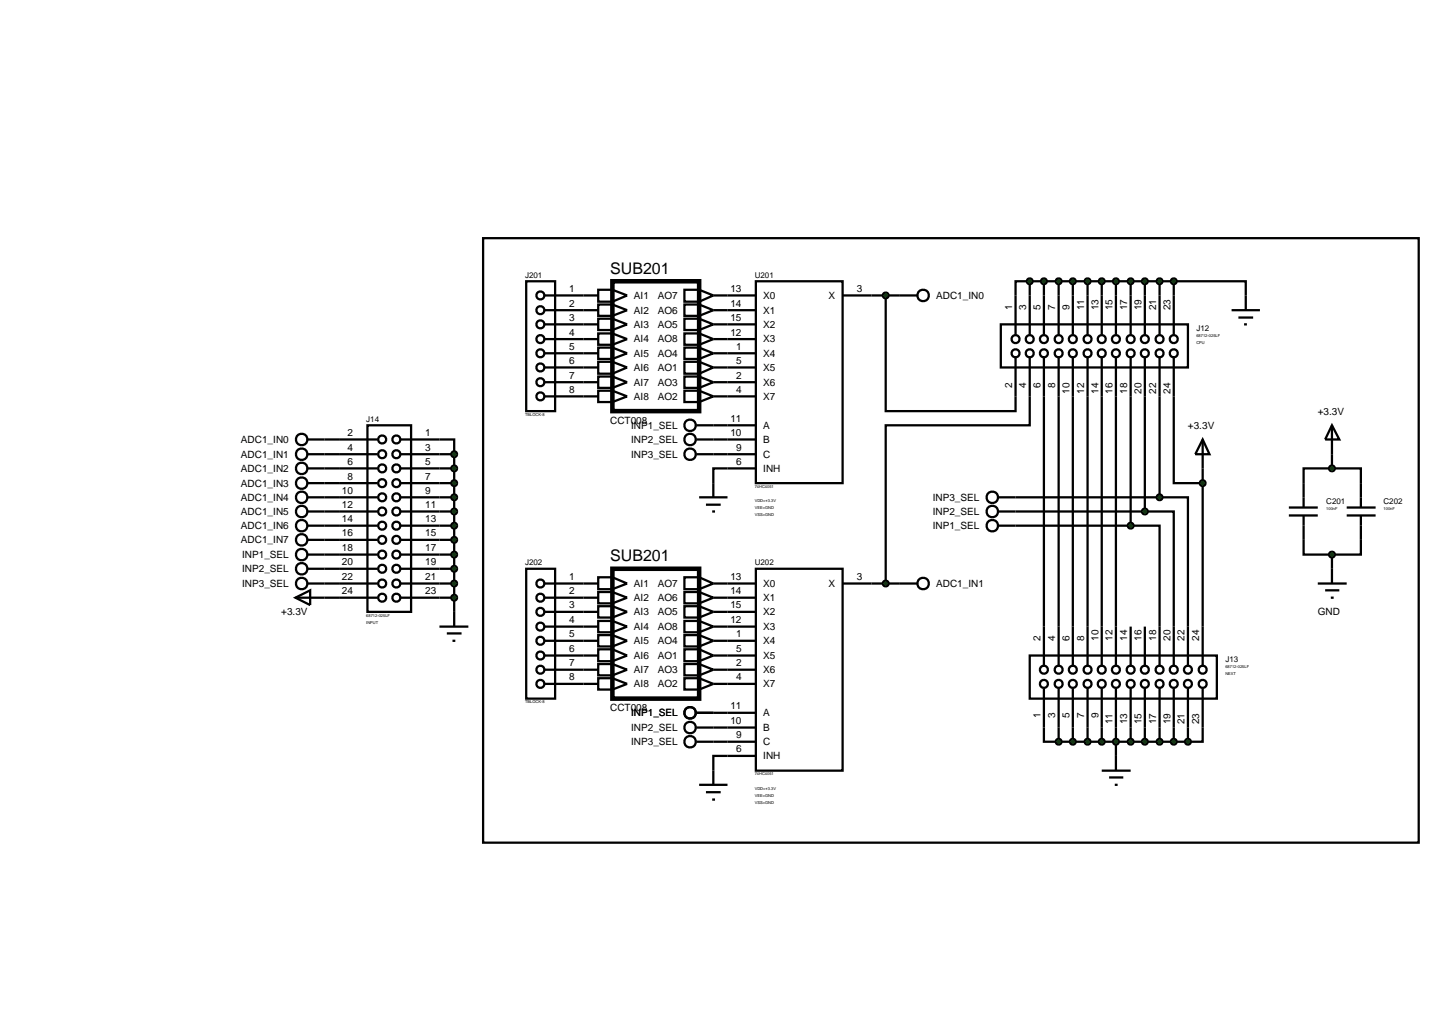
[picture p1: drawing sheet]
<svg xmlns="http://www.w3.org/2000/svg" width="257mm" height="180mm" viewBox="0 0 257 180" stroke-linecap="round" stroke-linejoin="round" font-family="sans-serif">
<g fill="none" stroke="#000" stroke-width=".4">
<path d="M92.8 49.6h5.1v22.9h-5.1zM96.1 52.1h9.4M96.1 54.7h9.4M96.1 57.2h9.4M96.1 59.8h9.4M105.5 51.1h2.5l2.6 1-2.6 1.1h-2.5zM105.5 53.7h2.5l2.6 1-2.6 1h-2.5zM105.5 56.2h2.5l2.6 1-2.6 1h-2.5zM105.5 58.8h2.5l2.6 1-2.6 1h-2.5zM108 51.1v2.1M108 53.7v2M108 56.2v2"/>
<path d="M108 58.8v2M120.7 51.1h2.6l2.5 1-2.5 1.1h-2.6zM120.7 53.7h2.6l2.5 1-2.5 1h-2.6zM120.7 56.2h2.6l2.5 1-2.5 1h-2.6zM120.7 58.8h2.6l2.5 1-2.5 1h-2.6zM123.3 51.1v2.1M123.3 53.7v2M123.3 56.2v2M123.3 58.8v2M125.8 52.1h7.5M125.8 54.7h7.5M125.8 57.2h7.5"/>
<path d="M125.8 59.8h7.5M133.3 49.6h15.3v35.6h-15.3zM148.6 52.1h13.2M156.2 52.1v20.4h22.9v-2.6M181.6 49.6h-2.5v2.5M181.6 49.6h25.4M181.6 49.6v2.5M184.1 49.6v2.5M186.7 49.6v2.5M189.2 49.6v2.5M191.8 49.6v2.5M194.3 49.6v2.5"/>
<path d="M196.8 49.6v2.5M199.4 49.6v2.5M201.9 49.6v2.5M204.5 49.6v2.5M207 49.6h12.7v2.5M207 49.6v2.5M57.2 77.5h2.6M77.5 77.5h2.6v2.6M96.1 62.3h9.4M96.1 64.8h9.4M96.1 67.4h9.4M96.1 69.9h9.4"/>
<path d="M105.5 61.3h2.5l2.6 1-2.6 1h-2.5zM105.5 63.8h2.5l2.6 1-2.6 1.1h-2.5zM105.5 66.4h2.5l2.6 1-2.6 1h-2.5zM105.5 68.9h2.5l2.6 1-2.6 1h-2.5zM108 61.3v2M108 63.8v2.1M108 66.4v2M108 68.9v2M120.7 61.3h2.6l2.5 1-2.5 1h-2.6zM120.7 63.8h2.6l2.5 1-2.5 1.1h-2.6zM120.7 66.4h2.6l2.5 1-2.5 1h-2.6zM120.7 68.9h2.6l2.5 1-2.5 1h-2.6z"/>
<path d="M122.8 75h10.5M122.8 77.5h10.5M123.3 61.3v2M123.3 63.8v2.1M123.3 66.4v2M123.3 68.9v2M125.8 62.3h7.5M125.8 64.8h7.5M125.8 67.4h7.5M125.8 69.9h7.5M181.6 69.9v5.1h-25.4v27.9M184.1 69.9v40.6"/>
<path d="M186.7 69.9v40.6M189.2 69.9v40.6M191.8 69.9v40.6M194.3 69.9v40.6M196.8 69.9v40.6M199.4 69.9v22.8M201.9 69.9v20.3M204.5 69.9v17.8M207 69.9v15.3h5.1M234.9 75l1.3 2.5h-2.5zM234.9 75v7.6M57.2 80.1h2.6"/>
<path d="M57.2 92.7h2.6M57.2 90.2h2.6M57.2 87.7h2.6M57.2 97.8h2.6M57.2 95.2h2.6M57.2 85.2h2.6M57.2 82.6h2.6M77.5 80.1h2.6M77.5 92.7h2.6M77.5 90.2h2.6M77.5 87.7h2.6M77.5 97.8h2.6"/>
<path d="M77.5 95.2h2.6M77.5 85.2h2.6M77.5 82.6h2.6M80.1 80.1v27.8M122.8 80.1h10.5M123.3 87.7h5M124.5 89h2.6M125.6 90.2h.5M133.3 82.6h-7.5v5.1M179.1 92.7h20.3M179.1 90.2h22.8M179.1 87.7h25.4"/>
<path d="M199.4 92.7h5.1v17.8M201.9 90.2h5.1v20.3M204.5 87.7h5v22.8M212.1 82.6v27.9M227.3 89.5h5.1M227.3 90.9h5.1M229.9 90.9v6.9h5M234.9 82.6h-5v6.9M234.9 82.6h5.1v6.9M234.9 97.8v5.1M237.5 89.5h5.1M237.5 90.9h5.1"/>
<path d="M240 90.9v6.9h-5.1M57.2 102.9h2.6M57.2 105.4h2.6M57.2 100.3h2.6M77.5 102.9h2.6M77.5 105.4h2.6M77.5 100.3h2.6M92.8 100.3h5.1v22.9h-5.1zM96.1 102.9h9.4M96.1 105.4h9.4M96.1 107.9h9.4M96.1 110.5h9.4"/>
<path d="M96.1 113h9.4M96.1 115.6h9.4M96.1 118.1h9.4M105.5 101.8h2.5l2.6 1.1-2.6 1h-2.5zM105.5 104.4h2.5l2.6 1-2.6 1h-2.5zM105.5 106.9h2.5l2.6 1-2.6 1h-2.5zM105.5 109.5h2.5l2.6 1-2.6 1h-2.5zM105.5 112h2.5l2.6 1-2.6 1h-2.5zM105.5 114.5h2.5l2.6 1.1-2.6 1h-2.5zM105.5 117.1h2.5l2.6 1-2.6 1h-2.5zM105.5 119.6h2.5l2.6 1-2.6 1h-2.5zM108 101.8v2.1"/>
<path d="M108 104.4v2M108 106.9v2M108 109.5v2M108 112v2M108 114.5v2.1M108 117.1v2M108 119.6v2M120.7 101.8h2.6l2.5 1.1-2.5 1h-2.6zM120.7 104.4h2.6l2.5 1-2.5 1h-2.6zM120.7 106.9h2.6l2.5 1-2.5 1h-2.6zM120.7 109.5h2.6l2.5 1-2.5 1h-2.6zM120.7 112h2.6l2.5 1-2.5 1h-2.6z"/>
<path d="M120.7 114.5h2.6l2.5 1.1-2.5 1h-2.6zM120.7 117.1h2.6l2.5 1-2.5 1h-2.6zM120.7 119.6h2.6l2.5 1-2.5 1h-2.6zM123.3 101.8v2.1M123.3 104.4v2M123.3 106.9v2M123.3 109.5v2M123.3 112v2M123.3 114.5v2.1M123.3 117.1v2M123.3 119.6v2M125.8 102.9h7.5"/>
<path d="M125.8 105.4h7.5M125.8 107.9h7.5M125.8 110.5h7.5M125.8 113h7.5M125.8 115.6h7.5M125.8 118.1h7.5M133.3 100.3h15.3v35.6h-15.3zM148.6 102.9h13.2M232.4 102.9h5.1M233.7 104.1h2.5M234.7 105.4h.5M96.1 120.6h9.4"/>
<path d="M122.8 125.7h10.5M122.8 128.3h10.5M122.8 130.8h10.5M123.3 138.4h5M124.5 139.7h2.6M125.8 120.6h7.5M133.3 133.3h-7.5v5.1M184.1 128.3v2.5h2.6M186.7 130.8h22.8M186.7 128.3v2.5M189.2 128.3v2.5M191.8 128.3v2.5"/>
<path d="M194.3 128.3v2.5M196.8 128.3v5M199.4 128.3v2.5M201.9 128.3v2.5M204.5 128.3v2.5M207 128.3v2.5M209.5 128.3v2.5M212.1 128.3v2.5h-2.6M125.6 141h.5"/>
<circle cx="95.3" cy="52.1" r=".7"/>
<circle cx="95.3" cy="54.7" r=".7"/>
<circle cx="95.3" cy="59.8" r=".7"/>
<circle cx="95.3" cy="57.2" r=".7"/>
<circle cx="162.8" cy="52.1" r="1.01"/>
<circle cx="95.3" cy="64.8" r=".7"/>
<circle cx="95.3" cy="67.4" r=".7"/>
<circle cx="95.3" cy="62.3" r=".7"/>
<circle cx="95.3" cy="69.9" r=".7"/>
<circle cx="121.7" cy="75" r="1.01"/>
<circle cx="121.7" cy="77.5" r="1.01"/>
<circle cx="121.7" cy="80.1" r="1.01"/>
<circle cx="95.3" cy="113" r=".7"/>
<circle cx="95.3" cy="107.9" r=".7"/>
<circle cx="95.3" cy="102.9" r=".7"/>
<circle cx="95.3" cy="115.6" r=".7"/>
<circle cx="95.3" cy="118.1" r=".7"/>
<circle cx="95.3" cy="105.4" r=".7"/>
<circle cx="95.3" cy="110.5" r=".7"/>
<circle cx="162.8" cy="102.9" r="1.01"/>
<circle cx="95.3" cy="120.6" r=".7"/>
<circle cx="121.7" cy="130.8" r="1.01"/>
<circle cx="121.7" cy="125.7" r="1.01"/>
<circle cx="121.7" cy="128.3" r="1.01"/>
</g>
<path d="M108 49.6h15.3v22.9h-15.3zM108 100.3h15.3v22.9h-15.3z" fill="none" stroke="#000" stroke-width=".8" stroke-linecap="butt"/>
<g fill="#004000" stroke="#000" stroke-width=".4">
<path d="M234.6 82.2l.3-.1-.5 .5zM234.9 82.1l.4 .2 .1 .3zM234.9 83.1l.5-.5-.2 .4zM234.4 82.6l.5 .5-.4-.2z"/>
<path d="M234.6 97.4l.3-.1-.5 .5zM234.9 97.3l.3 .1 .2 .4zM234.9 98.3l.5-.5-.1 .3zM234.4 97.8l.5 .5-.4-.2z"/>
</g>
<g fill="#004000">
<path d="M234.9 82.1l.5 .5-.5 .5-.5-.5z"/>
<path d="M234.9 97.3l.5 .5-.5 .5-.5-.5z"/>
</g>
<g fill="none" stroke="#000" stroke-width=".4">
<path d="M176.5 57.2h33v7.6h-33zM179.1 52.1v6.9M181.6 52.1v6.9M184.1 52.1v6.9M186.7 52.1v6.9M189.2 52.1v6.9M191.8 52.1v6.9M194.3 52.1v6.9M196.8 52.1v6.9M199.4 52.1v6.9M201.9 52.1v6.9M204.5 52.1v6.9"/>
<path d="M207 52.1v6.9M217.2 54.7h5M218.4 56h2.6M219.4 57.2h.5M219.7 52.1v2.6M179.1 63.1v6.8M181.6 63.1v6.8M184.1 63.1v6.8M186.7 63.1v6.8M189.2 63.1v6.8M191.8 63.1v6.8M194.3 63.1v6.8"/>
<path d="M196.8 63.1v6.8M199.4 63.1v6.8M201.9 63.1v6.8M204.5 63.1v6.8M207 63.1v6.8M181.6 115.6h33v7.6h-33zM184.1 110.5v6.8M186.7 110.5v6.8M189.2 110.5v6.8M191.8 110.5v6.8M194.3 110.5v6.8M196.8 110.5v6.8"/>
<path d="M199.4 110.5v6.8M201.9 110.5v6.8M204.5 110.5v6.8M207 110.5v6.8M209.5 110.5v6.8M212.1 110.5v6.8M184.1 121.4v6.9M186.7 121.4v6.9M189.2 121.4v6.9M191.8 121.4v6.9M194.3 121.4v6.9M194.3 135.9h5.1"/>
<path d="M195.6 137.1h2.5M196.6 138.4h.5M196.8 121.4v6.9M196.8 133.3v2.6M199.4 121.4v6.9M201.9 121.4v6.9M204.5 121.4v6.9M207 121.4v6.9M209.5 121.4v6.9M212.1 121.4v6.9"/>
<circle cx="179.1" cy="59.8" r=".7"/>
<circle cx="181.6" cy="59.8" r=".7"/>
<circle cx="184.1" cy="59.8" r=".7"/>
<circle cx="186.7" cy="59.8" r=".7"/>
<circle cx="189.2" cy="59.8" r=".7"/>
<circle cx="191.8" cy="59.8" r=".7"/>
<circle cx="194.3" cy="59.8" r=".7"/>
<circle cx="196.8" cy="59.8" r=".7"/>
<circle cx="199.4" cy="59.8" r=".7"/>
<circle cx="201.9" cy="59.8" r=".7"/>
<circle cx="204.5" cy="59.8" r=".7"/>
<circle cx="207" cy="59.8" r=".7"/>
<circle cx="179.1" cy="62.3" r=".7"/>
<circle cx="181.6" cy="62.3" r=".7"/>
<circle cx="184.1" cy="62.3" r=".7"/>
<circle cx="186.7" cy="62.3" r=".7"/>
<circle cx="189.2" cy="62.3" r=".7"/>
<circle cx="191.8" cy="62.3" r=".7"/>
<circle cx="194.3" cy="62.3" r=".7"/>
<circle cx="196.8" cy="62.3" r=".7"/>
<circle cx="199.4" cy="62.3" r=".7"/>
<circle cx="201.9" cy="62.3" r=".7"/>
<circle cx="204.5" cy="62.3" r=".7"/>
<circle cx="207" cy="62.3" r=".7"/>
<circle cx="184.1" cy="118.1" r=".7"/>
<circle cx="186.7" cy="118.1" r=".7"/>
<circle cx="189.2" cy="118.1" r=".7"/>
<circle cx="191.8" cy="118.1" r=".7"/>
<circle cx="194.3" cy="118.1" r=".7"/>
<circle cx="196.8" cy="118.1" r=".7"/>
<circle cx="199.4" cy="118.1" r=".7"/>
<circle cx="201.9" cy="118.1" r=".7"/>
<circle cx="204.5" cy="118.1" r=".7"/>
<circle cx="207" cy="118.1" r=".7"/>
<circle cx="209.5" cy="118.1" r=".7"/>
<circle cx="212.1" cy="118.1" r=".7"/>
<circle cx="184.1" cy="120.6" r=".7"/>
<circle cx="186.7" cy="120.6" r=".7"/>
<circle cx="189.2" cy="120.6" r=".7"/>
<circle cx="191.8" cy="120.6" r=".7"/>
<circle cx="194.3" cy="120.6" r=".7"/>
<circle cx="196.8" cy="120.6" r=".7"/>
<circle cx="199.4" cy="120.6" r=".7"/>
<circle cx="201.9" cy="120.6" r=".7"/>
<circle cx="204.5" cy="120.6" r=".7"/>
<circle cx="207" cy="120.6" r=".7"/>
<circle cx="209.5" cy="120.6" r=".7"/>
<circle cx="212.1" cy="120.6" r=".7"/>
</g>
<g fill="#004000" stroke="#000" stroke-width=".4">
<path d="M206.6 49.3l.4-.2-.5 .5zM207 49.1l.4 .2 .1 .3zM207.5 49.6l-.1 .3-.4 .2zM206.5 49.6l.5 .5-.4-.2z"/>
<path d="M204.1 49.3l.4-.2-.5 .5zM204.5 49.1l.4 .2 .1 .3zM205 49.6l-.1 .3-.4 .2zM204 49.6l.5 .5-.4-.2z"/>
<path d="M201.5 49.3l.4-.2-.5 .5zM201.9 49.1l.4 .2 .1 .3zM202.4 49.6l-.1 .3-.4 .2zM201.4 49.6l.5 .5-.4-.2z"/>
<path d="M199 49.3l.4-.2-.5 .5zM199.4 49.1l.3 .1 .2 .4zM199.9 49.6l-.1 .3-.4 .2zM198.9 49.6l.5 .5-.4-.2z"/>
<path d="M196.4 49.3l.4-.2-.5 .5zM196.8 49.1l.3 .1 .2 .4zM196.8 50.1l.5-.5-.1 .3zM196.3 49.6l.5 .5-.4-.2z"/>
<path d="M193.9 49.3l.4-.2-.5 .5zM194.3 49.1l.4 .2 .1 .3zM194.8 49.6l-.1 .3-.4 .2zM193.8 49.6l.5 .5-.4-.2z"/>
<path d="M191.4 49.3l.4-.2-.5 .5zM191.8 49.1l.4 .2 .1 .3zM192.3 49.6l-.1 .3-.4 .2zM191.3 49.6l.5 .5-.4-.2z"/>
<path d="M188.8 49.3l.4-.2-.5 .5zM189.2 49.1l.4 .2 .1 .3zM189.7 49.6l-.1 .3-.4 .2zM188.7 49.6l.5 .5-.4-.2z"/>
<path d="M186.3 49.3l.4-.2-.5 .5zM186.7 49.1l.3 .1 .2 .4zM187.2 49.6l-.1 .3-.4 .2zM186.2 49.6l.5 .5-.4-.2z"/>
<path d="M183.7 49.3l.4-.2-.5 .5zM184.1 49.1l.3 .1 .2 .4zM184.1 50.1l.5-.5-.1 .3zM183.6 49.6l.5 .5-.4-.2z"/>
<path d="M181.2 49.3l.4-.2-.5 .5zM181.6 49.1l.4 .2 .1 .3zM182.1 49.6l-.1 .3-.4 .2zM181.1 49.6l.5 .5-.4-.2z"/>
<path d="M196.5 130.4l.3-.1-.5 .5zM196.8 130.3l.4 .2 .1 .3zM196.8 131.3l.5-.5-.2 .4zM196.3 130.8l.5 .5-.4-.2z"/>
<path d="M194 130.4l.3-.1-.5 .5zM194.3 130.3l.4 .2 .1 .3zM194.3 131.3l.5-.5-.2 .4zM193.8 130.8l.5 .5-.3-.1z"/>
<path d="M191.5 130.4l.3-.1-.5 .5zM191.8 130.3l.4 .2 .1 .3zM192.3 130.8l-.1 .3-.4 .2zM191.3 130.8l.5 .5-.4-.2z"/>
<path d="M188.9 130.4l.3-.1-.5 .5zM189.2 130.3l.4 .2 .1 .3zM189.7 130.8l-.1 .3-.4 .2zM188.7 130.8l.5 .5-.4-.2z"/>
<path d="M186.4 130.4l.3-.1-.5 .5zM186.7 130.3l.4 .2 .1 .3zM186.7 131.3l.5-.5-.2 .4zM186.2 130.8l.5 .5-.3-.1z"/>
<path d="M199.1 130.4l.3-.1-.5 .5zM199.4 130.3l.4 .2 .1 .3zM199.4 131.3l.5-.5-.2 .4zM198.9 130.8l.5 .5-.3-.1z"/>
<path d="M201.6 130.4l.3-.1-.5 .5zM201.9 130.3l.4 .2 .1 .3zM202.4 130.8l-.1 .3-.4 .2zM201.4 130.8l.5 .5-.4-.2z"/>
<path d="M204.2 130.4l.3-.1-.5 .5zM204.5 130.3l.4 .2 .1 .3zM205 130.8l-.1 .3-.4 .2zM204 130.8l.5 .5-.4-.2z"/>
<path d="M206.7 130.4l.3-.1-.5 .5zM207 130.3l.4 .2 .1 .3zM207 131.3l.5-.5-.2 .4zM206.5 130.8l.5 .5-.3-.1z"/>
<path d="M209.2 130.4l.3-.1-.5 .5zM209.5 130.3l.4 .2 .1 .3zM209.5 131.3l.5-.5-.2 .4zM209 130.8l.5 .5-.4-.2z"/>
</g>
<g fill="#004000">
<path d="M206.5 49.6l.5-.5 .5 .5-.5 .5z"/>
<path d="M204 49.6l.5-.5 .5 .5-.5 .5z"/>
<path d="M201.4 49.6l.5-.5 .5 .5-.5 .5z"/>
<path d="M198.9 49.6l.5-.5 .5 .5-.5 .5z"/>
<path d="M196.3 49.6l.5-.5 .5 .5-.5 .5z"/>
<path d="M193.8 49.6l.5-.5 .5 .5-.5 .5z"/>
<path d="M191.3 49.6l.5-.5 .5 .5-.5 .5z"/>
<path d="M188.7 49.6l.5-.5 .5 .5-.5 .5z"/>
<path d="M186.2 49.6l.5-.5 .5 .5-.5 .5z"/>
<path d="M183.6 49.6l.5-.5 .5 .5-.5 .5z"/>
<path d="M181.1 49.6l.5-.5 .5 .5-.5 .5z"/>
<path d="M196.8 130.3l.5 .5-.5 .5-.5-.5z"/>
<path d="M194.3 130.3l.5 .5-.5 .5-.5-.5z"/>
<path d="M191.8 130.3l.5 .5-.5 .5-.5-.5z"/>
<path d="M189.2 130.3l.5 .5-.5 .5-.5-.5z"/>
<path d="M186.7 130.3l.5 .5-.5 .5-.5-.5z"/>
<path d="M199.4 130.3l.5 .5-.5 .5-.5-.5z"/>
<path d="M201.9 130.3l.5 .5-.5 .5-.5-.5z"/>
<path d="M204.5 130.3l.5 .5-.5 .5-.5-.5z"/>
<path d="M207 130.3l.5 .5-.5 .5-.5-.5z"/>
<path d="M209.5 130.3l.5 .5-.5 .5-.5-.5z"/>
</g>
<path d="M212.1 77.5l1.2 2.6h-2.5zM212.1 77.5v5.1" fill="none" stroke="#000" stroke-width=".4"/>
<path d="M211.8 84.8l.3-.1-.5 .5zM212.1 84.7l.4 .2 .1 .3zM212.1 85.7l.5-.5-.2 .4zM211.6 85.2l.5 .5-.4-.2z" fill="#004000" stroke="#000" stroke-width=".4"/>
<path d="M212.1 84.7l.5 .5-.5 .5-.5-.5z" fill="#004000"/>
<g fill="none" stroke="#000" stroke-width=".4">
<path d="M176 87.7h3.1M176 90.2h3.1M176 92.7h3.1"/>
<circle cx="175" cy="90.2" r="1.01"/>
<circle cx="175" cy="87.7" r="1.01"/>
<circle cx="175" cy="92.7" r="1.01"/>
</g>
<g fill="#004000" stroke="#000" stroke-width=".4">
<path d="M199.1 92.3l.3-.1-.5 .5zM199.4 92.2l.4 .2 .1 .3zM199.4 93.2l.5-.5-.2 .4zM198.9 92.7l.5 .5-.3-.1z"/>
<path d="M201.5 89.9l.4-.2-.5 .5zM201.9 89.7l.4 .2 .1 .3zM202.4 90.2l-.1 .3-.4 .2zM201.4 90.2l.5 .5-.4-.2z"/>
<path d="M204.1 87.4l.4-.2-.5 .5zM204.5 87.2l.4 .2 .1 .3zM205 87.7l-.1 .3-.4 .2zM204 87.7l.5 .5-.4-.2z"/>
<path d="M155.8 51.8l.4-.2-.5 .5zM156.2 51.6l.3 .1 .2 .4zM156.7 52.1l-.1 .3-.4 .2zM155.7 52.1l.5 .5-.3-.1z"/>
<path d="M155.8 102.6l.4-.2-.5 .5zM156.2 102.4l.3 .1 .2 .4zM156.7 102.9l-.2 .4-.3 .1zM155.7 102.9l.5 .5-.3-.1z"/>
</g>
<g fill="#004000">
<path d="M199.4 92.2l.5 .5-.5 .5-.5-.5z"/>
<path d="M201.9 89.7l.5 .5-.5 .5-.5-.5z"/>
<path d="M204 87.7l.5-.5 .5 .5-.5 .5z"/>
<path d="M155.7 52.1l.5-.5 .5 .5-.5 .5z"/>
<path d="M155.7 102.9l.5-.5 .5 .5-.5 .5z"/>
</g>
<g fill="none" stroke="#000" stroke-width=".4">
<path d="M59.8 77.5h6.8M64.8 75h7.7v32.9h-7.7zM70.7 77.5h6.8M59.8 80.1h6.8M59.8 82.6h6.8M59.8 85.2h6.8M59.8 87.7h6.8M59.8 90.2h6.8M59.8 92.7h6.8M59.8 95.2h6.8M59.8 97.8h6.8M70.7 80.1h6.8"/>
<path d="M70.7 82.6h6.8M70.7 85.2h6.8M70.7 87.7h6.8M70.7 90.2h6.8M70.7 92.7h6.8M70.7 95.2h6.8M70.7 97.8h6.8M59.8 100.3h6.8M59.8 102.9h6.8M59.8 105.4h6.8M70.7 100.3h6.8M70.7 102.9h6.8"/>
<path d="M70.7 105.4h6.8M77.5 110.5h5.1M78.8 111.7h2.6M79.8 113h.5M80.1 107.9v2.6"/>
<circle cx="67.4" cy="77.5" r=".7"/>
<circle cx="69.9" cy="77.5" r=".7"/>
<circle cx="67.4" cy="95.2" r=".7"/>
<circle cx="67.4" cy="90.2" r=".7"/>
<circle cx="67.4" cy="80.1" r=".7"/>
<circle cx="67.4" cy="92.7" r=".7"/>
<circle cx="67.4" cy="97.8" r=".7"/>
<circle cx="67.4" cy="87.7" r=".7"/>
<circle cx="67.4" cy="85.2" r=".7"/>
<circle cx="67.4" cy="82.6" r=".7"/>
<circle cx="69.9" cy="95.2" r=".7"/>
<circle cx="69.9" cy="90.2" r=".7"/>
<circle cx="69.9" cy="80.1" r=".7"/>
<circle cx="69.9" cy="92.7" r=".7"/>
<circle cx="69.9" cy="97.8" r=".7"/>
<circle cx="69.9" cy="87.7" r=".7"/>
<circle cx="69.9" cy="85.2" r=".7"/>
<circle cx="69.9" cy="82.6" r=".7"/>
<circle cx="67.4" cy="100.3" r=".7"/>
<circle cx="67.4" cy="102.9" r=".7"/>
<circle cx="67.4" cy="105.4" r=".7"/>
<circle cx="69.9" cy="100.3" r=".7"/>
<circle cx="69.9" cy="102.9" r=".7"/>
<circle cx="69.9" cy="105.4" r=".7"/>
</g>
<g fill="#004000" stroke="#000" stroke-width=".4">
<path d="M79.8 105l.3-.1-.5 .5zM80.1 104.9l.3 .1 .2 .4zM80.6 105.4l-.2 .4-.3 .1zM79.6 105.4l.5 .5-.4-.2z"/>
<path d="M79.8 102.5l.3-.1-.5 .5zM80.1 102.4l.3 .1 .2 .4zM80.1 103.4l.5-.5-.2 .4zM79.6 102.9l.5 .5-.4-.2z"/>
<path d="M79.7 100l.4-.2-.5 .5zM80.1 99.8l.3 .1 .2 .4zM80.1 100.8l.5-.5-.2 .4zM79.6 100.3l.5 .5-.4-.2z"/>
<path d="M79.8 97.4l.3-.1-.5 .5zM80.1 97.3l.3 .1 .2 .4zM80.6 97.8l-.2 .4-.3 .1zM79.6 97.8l.5 .5-.4-.2z"/>
<path d="M79.8 94.8l.3-.1-.5 .5zM80.1 94.7l.3 .1 .2 .4zM80.6 95.2l-.2 .4-.3 .1zM79.6 95.2l.5 .5-.4-.2z"/>
<path d="M79.8 92.3l.3-.1-.5 .5zM80.1 92.2l.3 .1 .2 .4zM80.6 92.7l-.2 .4-.3 .1zM79.6 92.7l.5 .5-.4-.2z"/>
<path d="M79.7 89.9l.4-.2-.5 .5zM80.1 89.7l.3 .1 .2 .4zM80.1 90.7l.5-.5-.2 .4zM79.6 90.2l.5 .5-.3-.1z"/>
<path d="M79.7 87.4l.4-.2-.5 .5zM80.1 87.2l.3 .1 .2 .4zM80.6 87.7l-.2 .4-.3 .1zM79.6 87.7l.5 .5-.4-.2z"/>
<path d="M79.8 84.8l.3-.1-.5 .5zM80.1 84.7l.3 .1 .2 .4zM80.1 85.7l.5-.5-.2 .4zM79.6 85.2l.5 .5-.4-.2z"/>
<path d="M79.8 82.2l.3-.1-.5 .5zM80.1 82.1l.3 .1 .2 .4zM80.1 83.1l.5-.5-.2 .4zM79.6 82.6l.5 .5-.4-.2z"/>
<path d="M79.7 79.8l.4-.2-.5 .5zM80.1 79.6l.3 .1 .2 .4zM80.1 80.6l.5-.5-.2 .4zM79.6 80.1l.5 .5-.4-.2z"/>
</g>
<g fill="#004000">
<path d="M80.1 104.9l.5 .5-.5 .5-.5-.5z"/>
<path d="M80.1 102.4l.5 .5-.5 .5-.5-.5z"/>
<path d="M80.1 99.8l.5 .5-.5 .5-.5-.5z"/>
<path d="M80.1 97.3l.5 .5-.5 .5-.5-.5z"/>
<path d="M80.1 94.7l.5 .5-.5 .5-.5-.5z"/>
<path d="M80.1 92.2l.5 .5-.5 .5-.5-.5z"/>
<path d="M79.6 90.2l.5-.5 .5 .5-.5 .5z"/>
<path d="M79.6 87.7l.5-.5 .5 .5-.5 .5z"/>
<path d="M80.1 84.7l.5 .5-.5 .5-.5-.5z"/>
<path d="M80.1 82.1l.5 .5-.5 .5-.5-.5z"/>
<path d="M80.1 79.6l.5 .5-.5 .5-.5-.5z"/>
</g>
<g fill="none" stroke="#000" stroke-width=".4">
<path d="M85.2 42h165v106.6h-165zM54.2 77.5h3M54.2 80.1h3M54.2 82.6h3M54.2 85.2h3M54.2 87.7h3M54.2 90.2h3M54.2 92.7h3M54.2 95.2h3M54.2 97.8h3M52.1 105.4l2.6-1.3v2.6zM52.1 105.4h5.1"/>
<path d="M54.2 100.3h3M54.2 102.9h3"/>
<circle cx="53.2" cy="77.5" r="1.01"/>
<circle cx="53.2" cy="90.2" r="1.01"/>
<circle cx="53.2" cy="80.1" r="1.01"/>
<circle cx="53.2" cy="97.8" r="1.01"/>
<circle cx="53.2" cy="95.2" r="1.01"/>
<circle cx="53.2" cy="85.2" r="1.01"/>
<circle cx="53.2" cy="87.7" r="1.01"/>
<circle cx="53.2" cy="92.7" r="1.01"/>
<circle cx="53.2" cy="82.6" r="1.01"/>
<circle cx="53.2" cy="102.9" r="1.01"/>
<circle cx="53.2" cy="100.3" r="1.01"/>
</g>
<g font-size="2.8">
<text x="107.6" y="48.3">SUB201</text>
<text x="107.6" y="99">SUB201</text>
</g>
<g font-size="1.8">
<text x="100.4" y="51.5">1</text>
<text x="111.8" y="52.7">AI1</text>
<text x="116" y="52.7">AO7</text>
<text x="128.8" y="51.5">13</text>
<text x="134.6" y="52.7">X0</text>
<text x="146.1" y="52.7">X</text>
<text x="151.1" y="51.5">3</text>
<text x="165.1" y="52.7">ADC1_IN0</text>
<text x="100.4" y="54.1">2</text>
<text x="100.4" y="56.6">3</text>
<text x="100.4" y="59.2">4</text>
<text x="111.8" y="55.3">AI2</text>
<text x="111.8" y="57.8">AI3</text>
<text x="116" y="55.3">AO6</text>
<text x="116" y="57.8">AO5</text>
<text x="128.8" y="54.1">14</text>
<text x="128.8" y="56.6">15</text>
<text x="128.8" y="59.2">12</text>
<text x="134.6" y="55.3">X1</text>
<text x="134.6" y="57.8">X2</text>
<text x="178.5" y="54.7" transform="rotate(-90 178.5 54.7)">1</text>
<text x="181" y="54.7" transform="rotate(-90 181 54.7)">3</text>
<text x="183.5" y="54.7" transform="rotate(-90 183.5 54.7)">5</text>
<text x="186.1" y="54.7" transform="rotate(-90 186.1 54.7)">7</text>
<text x="188.6" y="54.7" transform="rotate(-90 188.6 54.7)">9</text>
<text x="191.2" y="54.7" transform="rotate(-90 191.2 54.7)">11</text>
<text x="193.7" y="54.7" transform="rotate(-90 193.7 54.7)">13</text>
<text x="196.2" y="54.7" transform="rotate(-90 196.2 54.7)">15</text>
<text x="198.8" y="54.7" transform="rotate(-90 198.8 54.7)">17</text>
<text x="201.3" y="54.7" transform="rotate(-90 201.3 54.7)">19</text>
<text x="203.9" y="54.7" transform="rotate(-90 203.9 54.7)">21</text>
<text x="206.4" y="54.7" transform="rotate(-90 206.4 54.7)">23</text>
<text x="100.4" y="61.7">5</text>
<text x="100.4" y="64.2">6</text>
<text x="111.8" y="60.4">AI4</text>
<text x="111.8" y="62.9">AI5</text>
<text x="111.8" y="65.4">AI6</text>
<text x="116" y="60.4">AO8</text>
<text x="116" y="62.9">AO4</text>
<text x="116" y="65.4">AO1</text>
<text x="129.8" y="61.7">1</text>
<text x="129.8" y="64.2">5</text>
<text x="134.6" y="60.4">X3</text>
<text x="134.6" y="62.9">X4</text>
<text x="134.6" y="65.4">X5</text>
<text x="100.4" y="66.8">7</text>
<text x="100.4" y="69.3">8</text>
<text x="111.8" y="68">AI7</text>
<text x="111.8" y="70.5">AI8</text>
<text x="116" y="68">AO3</text>
<text x="116" y="70.5">AO2</text>
<text x="129.8" y="66.8">2</text>
<text x="129.8" y="69.3">4</text>
<text x="134.6" y="68">X6</text>
<text x="134.6" y="70.5">X7</text>
<text x="178.5" y="68.4" transform="rotate(-90 178.5 68.4)">2</text>
<text x="181" y="68.4" transform="rotate(-90 181 68.4)">4</text>
<text x="183.5" y="68.4" transform="rotate(-90 183.5 68.4)">6</text>
<text x="186.1" y="68.4" transform="rotate(-90 186.1 68.4)">8</text>
<text x="188.6" y="69.4" transform="rotate(-90 188.6 69.4)">10</text>
<text x="191.2" y="69.4" transform="rotate(-90 191.2 69.4)">12</text>
<text x="193.7" y="69.4" transform="rotate(-90 193.7 69.4)">14</text>
<text x="196.2" y="69.4" transform="rotate(-90 196.2 69.4)">16</text>
<text x="198.8" y="69.4" transform="rotate(-90 198.8 69.4)">18</text>
<text x="201.3" y="69.4" transform="rotate(-90 201.3 69.4)">20</text>
<text x="203.9" y="69.4" transform="rotate(-90 203.9 69.4)">22</text>
<text x="206.4" y="69.4" transform="rotate(-90 206.4 69.4)">24</text>
<text x="61.3" y="76.9">2</text>
<text x="75" y="76.9">1</text>
<text x="107.6" y="74.7">CCT008</text>
<text x="111.3" y="75.6">INP1_SEL</text>
<text x="128.8" y="74.4">11</text>
<text x="128.8" y="76.9">10</text>
<text x="134.6" y="75.6">A</text>
<text x="209.5" y="75.6">+3.3V</text>
<text x="232.4" y="73.1">+3.3V</text>
<text x="42.5" y="78.1">ADC1_IN0</text>
<text x="42.5" y="80.7">ADC1_IN1</text>
<text x="42.5" y="83.2">ADC1_IN2</text>
<text x="61.3" y="79.5">4</text>
<text x="61.3" y="82">6</text>
<text x="75" y="79.5">3</text>
<text x="75" y="82">5</text>
<text x="111.3" y="78.1">INP2_SEL</text>
<text x="111.3" y="80.7">INP3_SEL</text>
<text x="129.8" y="79.5">9</text>
<text x="129.8" y="82">6</text>
<text x="134.6" y="78.1">B</text>
<text x="134.6" y="80.7">C</text>
<text x="134.6" y="83.2">INH</text>
<text x="42.5" y="85.8">ADC1_IN3</text>
<text x="42.5" y="88.3">ADC1_IN4</text>
<text x="60.3" y="87.1">10</text>
<text x="60.3" y="89.6">12</text>
<text x="61.3" y="84.6">8</text>
<text x="75" y="84.6">7</text>
<text x="75" y="87.1">9</text>
<text x="75" y="89.6">11</text>
<text x="164.5" y="88.3">INP3_SEL</text>
<text x="42.5" y="90.8">ADC1_IN5</text>
<text x="42.5" y="93.3">ADC1_IN6</text>
<text x="42.5" y="95.8">ADC1_IN7</text>
<text x="60.3" y="92.1">14</text>
<text x="60.3" y="94.6">16</text>
<text x="75" y="92.1">13</text>
<text x="75" y="94.6">15</text>
<text x="164.5" y="90.8">INP2_SEL</text>
<text x="164.5" y="93.3">INP1_SEL</text>
<text x="42.7" y="98.4">INP1_SEL</text>
<text x="42.7" y="100.9">INP2_SEL</text>
<text x="60.3" y="97.2">18</text>
<text x="60.3" y="99.7">20</text>
<text x="75" y="97.2">17</text>
<text x="75" y="99.7">19</text>
<text x="42.7" y="103.5">INP3_SEL</text>
<text x="60.3" y="102.3">22</text>
<text x="60.3" y="104.8">24</text>
<text x="75" y="102.3">21</text>
<text x="75" y="104.8">23</text>
<text x="100.4" y="102.3">1</text>
<text x="100.4" y="104.8">2</text>
<text x="100.4" y="107.3">3</text>
<text x="111.8" y="103.5">AI1</text>
<text x="111.8" y="106">AI2</text>
<text x="116" y="103.5">AO7</text>
<text x="116" y="106">AO6</text>
<text x="128.8" y="102.3">13</text>
<text x="128.8" y="104.8">14</text>
<text x="128.8" y="107.3">15</text>
<text x="134.6" y="103.5">X0</text>
<text x="134.6" y="106">X1</text>
<text x="146.1" y="103.5">X</text>
<text x="151.1" y="102.3">3</text>
<text x="165.1" y="103.5">ADC1_IN1</text>
<text x="49.6" y="108.5">+3.3V</text>
<text x="100.4" y="109.9">4</text>
<text x="100.4" y="112.4">5</text>
<text x="111.8" y="108.5">AI3</text>
<text x="111.8" y="111.1">AI4</text>
<text x="111.8" y="113.6">AI5</text>
<text x="116" y="108.5">AO5</text>
<text x="116" y="111.1">AO8</text>
<text x="116" y="113.6">AO4</text>
<text x="128.8" y="109.9">12</text>
<text x="129.8" y="112.4">1</text>
<text x="134.6" y="108.5">X2</text>
<text x="134.6" y="111.1">X3</text>
<text x="134.6" y="113.6">X4</text>
<text x="183.5" y="113" transform="rotate(-90 183.5 113)">2</text>
<text x="186.1" y="113" transform="rotate(-90 186.1 113)">4</text>
<text x="188.6" y="113" transform="rotate(-90 188.6 113)">6</text>
<text x="191.2" y="113" transform="rotate(-90 191.2 113)">8</text>
<text x="193.7" y="113" transform="rotate(-90 193.7 113)">10</text>
<text x="196.2" y="113" transform="rotate(-90 196.2 113)">12</text>
<text x="198.8" y="113" transform="rotate(-90 198.8 113)">14</text>
<text x="201.3" y="113" transform="rotate(-90 201.3 113)">16</text>
<text x="203.9" y="113" transform="rotate(-90 203.9 113)">18</text>
<text x="206.4" y="113" transform="rotate(-90 206.4 113)">20</text>
<text x="208.9" y="113" transform="rotate(-90 208.9 113)">22</text>
<text x="211.5" y="113" transform="rotate(-90 211.5 113)">24</text>
<text x="232.4" y="108.5">GND</text>
<text x="100.4" y="115">6</text>
<text x="100.4" y="117.5">7</text>
<text x="100.4" y="120">8</text>
<text x="111.8" y="116.2">AI6</text>
<text x="111.8" y="118.7">AI7</text>
<text x="116" y="116.2">AO1</text>
<text x="116" y="118.7">AO3</text>
<text x="129.8" y="115">5</text>
<text x="129.8" y="117.5">2</text>
<text x="129.8" y="120">4</text>
<text x="134.6" y="116.2">X5</text>
<text x="134.6" y="118.7">X6</text>
<text x="107.6" y="125.4">CCT008</text>
<text x="111.8" y="121.2">AI8</text>
<text x="116" y="121.2">AO2</text>
<text x="128.8" y="125.1">11</text>
<text x="134.6" y="121.2">X7</text>
<text x="111.3" y="126.3">INP1_SEL</text>
<text x="111.3" y="128.9">INP2_SEL</text>
<text x="111.3" y="131.4">INP3_SEL</text>
<text x="128.8" y="127.7">10</text>
<text x="129.8" y="130.2">9</text>
<text x="134.6" y="126.3">A</text>
<text x="134.6" y="128.9">B</text>
<text x="134.6" y="131.4">C</text>
<text x="183.5" y="126.7" transform="rotate(-90 183.5 126.7)">1</text>
<text x="186.1" y="126.7" transform="rotate(-90 186.1 126.7)">3</text>
<text x="188.6" y="126.7" transform="rotate(-90 188.6 126.7)">5</text>
<text x="191.2" y="126.7" transform="rotate(-90 191.2 126.7)">7</text>
<text x="193.7" y="126.7" transform="rotate(-90 193.7 126.7)">9</text>
<text x="196.2" y="127.7" transform="rotate(-90 196.2 127.7)">11</text>
<text x="198.8" y="127.7" transform="rotate(-90 198.8 127.7)">13</text>
<text x="201.3" y="127.7" transform="rotate(-90 201.3 127.7)">15</text>
<text x="203.9" y="127.7" transform="rotate(-90 203.9 127.7)">17</text>
<text x="206.4" y="127.7" transform="rotate(-90 206.4 127.7)">19</text>
<text x="208.9" y="127.7" transform="rotate(-90 208.9 127.7)">21</text>
<text x="211.5" y="127.7" transform="rotate(-90 211.5 127.7)">23</text>
<text x="129.8" y="132.7">6</text>
<text x="134.6" y="133.9">INH</text>
</g>
<g font-size="1.4">
<text x="92.6" y="49">J201</text>
<text x="133.1" y="49">U201</text>
<text x="211" y="58.4">J12</text>
<text x="64.6" y="74.4">J14</text>
<text x="233.9" y="88.9">C201</text>
<text x="244" y="88.9">C202</text>
<text x="92.6" y="99.7">J202</text>
<text x="133.1" y="99.7">U202</text>
<text x="216.1" y="116.7">J13</text>
</g>
<g font-size=".7">
<text x="211" y="59.4">68712-025LF</text>
<text x="211" y="60.7">CPU</text>
<text x="92.6" y="73.3">TBLOCK-8</text>
<text x="133.1" y="86">74HC4051</text>
<text x="133.1" y="88.5">VDD=+3.3V</text>
<text x="133.1" y="89.8">VEE=GND</text>
<text x="233.9" y="89.9">100nF</text>
<text x="244" y="89.9">100nF</text>
<text x="133.1" y="91">VSS=GND</text>
<text x="64.6" y="108.7">68712-025LF</text>
<text x="64.6" y="110">INPUT</text>
<text x="216.1" y="117.7">68712-025LF</text>
<text x="216.1" y="119">NEXT</text>
<text x="92.6" y="124">TBLOCK-8</text>
<text x="133.1" y="136.7">74HC4051</text>
<text x="133.1" y="139.2">VDD=+3.3V</text>
<text x="133.1" y="140.5">VEE=GND</text>
<text x="133.1" y="141.8">VSS=GND</text>
</g>
</svg>
